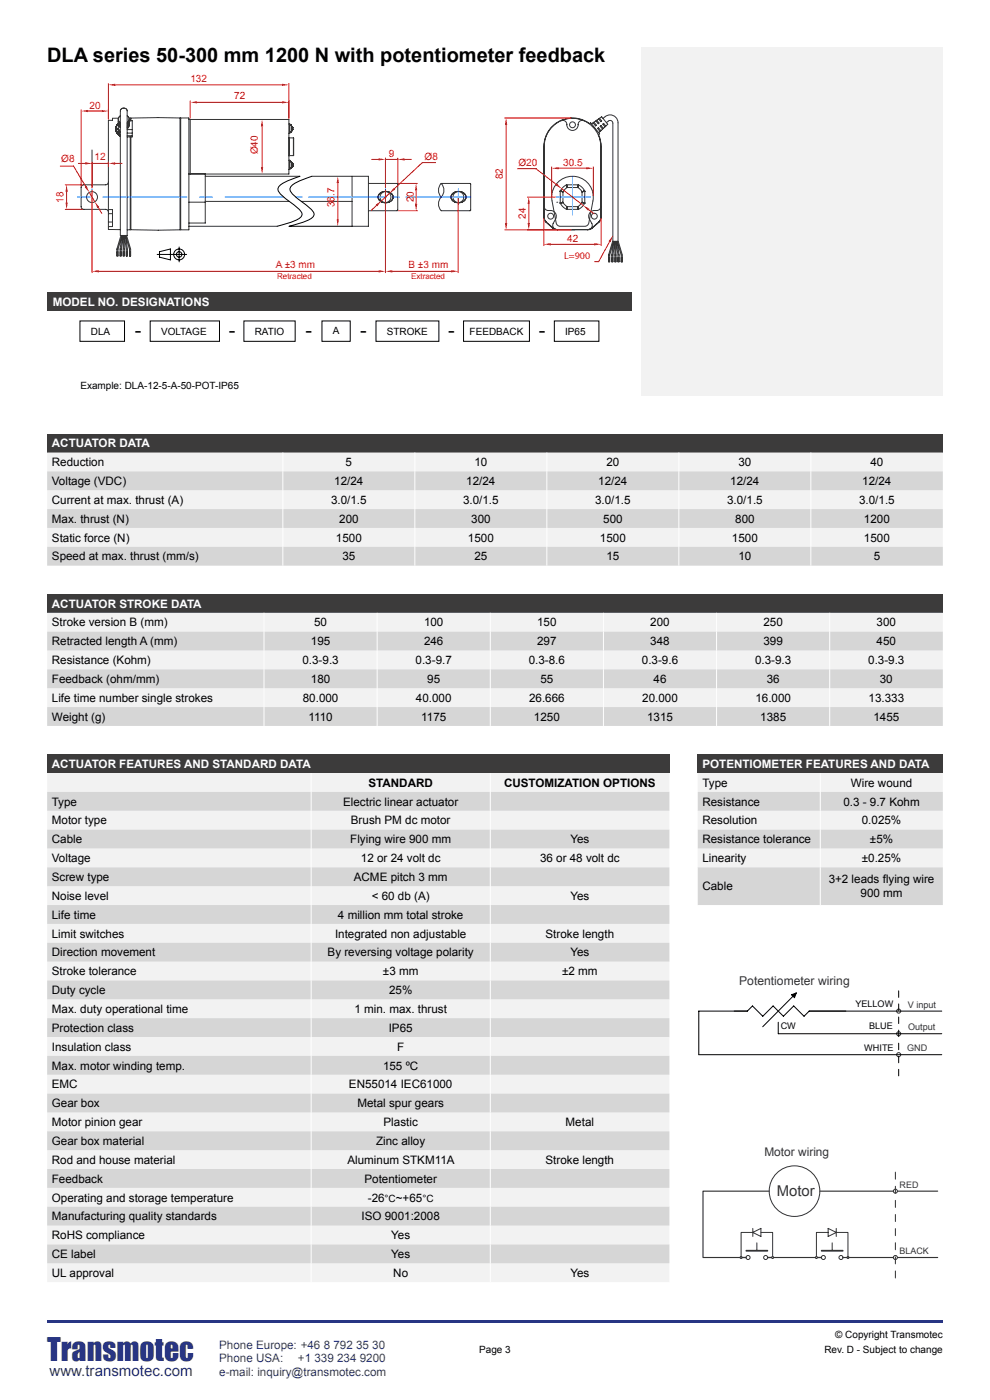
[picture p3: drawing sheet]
<svg xmlns="http://www.w3.org/2000/svg" width="210mm" height="297mm" viewBox="0 0 210 297" stroke-linecap="round" stroke-linejoin="round" font-family="sans-serif">
<path d="M10 280h190v.5h-190z" fill="#283583"/>
<path d="M136 10h64v74h-64z" fill="#f2f2f2"/>
<g fill="#3c3b3b">
<path d="M10 62h124v4h-124z"/>
<path d="M10 126h190v4h-190z"/>
</g>
<path d="M10 130h46v4h-46zM56 130h24v4h-24zM80 130h24v4h-24zM104 130h24v4h-24zM128 130h24v4h-24zM152 130h24v4h-24zM176 130h24v4h-24zM10 138h46v4h-46zM56 138h24v4h-24zM80 138h24v4h-24zM104 138h24v4h-24zM128 138h24v4h-24zM152 138h24v4h-24zM176 138h24v4h-24zM10 146h46v4h-46zM56 146h24v4h-24zM80 146h24v4h-24zM104 146h24v4h-24zM128 146h24v4h-24zM152 146h24v4h-24zM176 146h24v4h-24z" fill="#f2f2f2"/>
<path d="M10 134h46v4h-46zM56 134h24v4h-24zM80 134h24v4h-24zM104 134h24v4h-24zM128 134h24v4h-24zM152 134h24v4h-24zM176 134h24v4h-24zM10 142h46v4h-46zM56 142h24v4h-24zM80 142h24v4h-24zM104 142h24v4h-24zM128 142h24v4h-24zM152 142h24v4h-24zM176 142h24v4h-24zM10 150h46v4h-46zM56 150h24v4h-24zM80 150h24v4h-24zM104 150h24v4h-24zM128 150h24v4h-24zM152 150h24v4h-24zM176 150h24v4h-24z" fill="#d6d6d6"/>
<path d="M56 130v24M80 130v24M104 130v24M128 130v24M152 130v24M176 130v24" fill="none" stroke="#fff" stroke-width=".21"/>
<path d="M17 68.1h9.4v4.3h-9.4zM31.9 68.1h14.7v4.3h-14.7zM51.7 68.1h10.9v4.3h-10.9zM68.3 68.1h6v4.3h-6zM79.8 68.1h13.3v4.3h-13.3zM98.3 68.1h14v4.3h-14zM117.6 68.1h9.4v4.3h-9.4z" fill="none" stroke="#000" stroke-width=".21"/>
<path d="M10 92h190v4h-190z" fill="#3c3b3b"/>
<path d="M10 96h50v4h-50zM60 96h28v4h-28zM88 96h28v4h-28zM116 96h28v4h-28zM144 96h28v4h-28zM172 96h28v4h-28zM10 104h50v4h-50zM60 104h28v4h-28zM88 104h28v4h-28zM116 104h28v4h-28zM144 104h28v4h-28zM172 104h28v4h-28zM10 112h50v4h-50zM60 112h28v4h-28zM88 112h28v4h-28zM116 112h28v4h-28zM144 112h28v4h-28zM172 112h28v4h-28z" fill="#f2f2f2"/>
<path d="M10 100h50v4h-50zM60 100h28v4h-28zM88 100h28v4h-28zM116 100h28v4h-28zM144 100h28v4h-28zM172 100h28v4h-28zM10 108h50v4h-50zM60 108h28v4h-28zM88 108h28v4h-28zM116 108h28v4h-28zM144 108h28v4h-28zM172 108h28v4h-28zM10 116h50v4h-50zM60 116h28v4h-28zM88 116h28v4h-28zM116 116h28v4h-28zM144 116h28v4h-28zM172 116h28v4h-28z" fill="#d6d6d6"/>
<path d="M60 96v24M88 96v24M116 96v24M144 96v24M172 96v24" fill="none" stroke="#fff" stroke-width=".21"/>
<path d="M10 160h132v4h-132z" fill="#3c3b3b"/>
<path d="M10 164h56v4h-56zM66 164h38v4h-38zM104 164h38v4h-38zM10 172h56v4h-56zM66 172h38v4h-38zM104 172h38v4h-38zM10 180h56v4h-56zM66 180h38v4h-38zM104 180h38v4h-38zM10 188h56v4h-56zM66 188h38v4h-38zM104 188h38v4h-38zM10 196h56v4h-56zM66 196h38v4h-38zM104 196h38v4h-38zM10 204h56v4h-56zM66 204h38v4h-38zM104 204h38v4h-38zM10 212h56v4h-56zM66 212h38v4h-38zM104 212h38v4h-38zM10 220h56v4h-56zM66 220h38v4h-38zM104 220h38v4h-38zM10 228h56v4h-56zM66 228h38v4h-38zM104 228h38v4h-38zM10 236h56v4h-56zM66 236h38v4h-38zM104 236h38v4h-38zM10 244h56v4h-56zM66 244h38v4h-38zM104 244h38v4h-38zM10 252h56v4h-56zM66 252h38v4h-38zM104 252h38v4h-38zM10 260h56v4h-56zM66 260h38v4h-38zM104 260h38v4h-38zM10 268h56v4h-56zM66 268h38v4h-38zM104 268h38v4h-38z" fill="#f2f2f2"/>
<path d="M10 168h56v4h-56zM66 168h38v4h-38zM104 168h38v4h-38zM10 176h56v4h-56zM66 176h38v4h-38zM104 176h38v4h-38zM10 184h56v4h-56zM66 184h38v4h-38zM104 184h38v4h-38zM10 192h56v4h-56zM66 192h38v4h-38zM104 192h38v4h-38zM10 200h56v4h-56zM66 200h38v4h-38zM104 200h38v4h-38zM10 208h56v4h-56zM66 208h38v4h-38zM104 208h38v4h-38zM10 216h56v4h-56zM66 216h38v4h-38zM104 216h38v4h-38zM10 224h56v4h-56zM66 224h38v4h-38zM104 224h38v4h-38zM10 232h56v4h-56zM66 232h38v4h-38zM104 232h38v4h-38zM10 240h56v4h-56zM66 240h38v4h-38zM104 240h38v4h-38zM10 248h56v4h-56zM66 248h38v4h-38zM104 248h38v4h-38zM10 256h56v4h-56zM66 256h38v4h-38zM104 256h38v4h-38zM10 264h56v4h-56zM66 264h38v4h-38zM104 264h38v4h-38z" fill="#d6d6d6"/>
<path d="M66 164v108M104 164v108" fill="none" stroke="#fff" stroke-width=".21"/>
<path d="M148 160h52v4h-52z" fill="#3c3b3b"/>
<path d="M148 164h26v4h-26zM174 164h26v4h-26zM148 172h26v4h-26zM174 172h26v4h-26zM148 180h26v4h-26zM174 180h26v4h-26z" fill="#f2f2f2"/>
<path d="M148 168h26v4h-26zM174 168h26v4h-26zM148 176h26v4h-26zM174 176h26v4h-26zM148 184h26v8h-26zM174 184h26v8h-26z" fill="#d6d6d6"/>
<path d="M174 164v28" fill="none" stroke="#fff" stroke-width=".21"/>
<circle cx="168.5" cy="252.7" r="5.4" fill="none" stroke="#333" stroke-width=".21"/>
<path d="M163.9 266.6v.2h.2zM163.7 266.8h.2v-.2zM157.2 266.6v.2h.2zM157.2 266.6l-.2 .2h.2zM163.9 266.8h.2zM163.7 266.8h.2zM157.2 266.8h.2zM157 266.8h.2z" fill="#d6d6d6"/>
<g fill="none" stroke="#333" stroke-width=".21">
<path d="M157.4 266.8h.9M158.3 265.3h4.5v.1h-4.5zM159.7 260.6v1.7M159.7 261.5l1.7-.9v1.7zM159.7 261.5h-2.5v5.1M160.5 263.7v1.6M161.4 261.5h2.5v5.1M162.8 266.8h.9"/>
<circle cx="157.2" cy="266.8" r=".21"/>
<circle cx="158.7" cy="266.8" r=".43"/>
<circle cx="162.4" cy="266.8" r=".43"/>
<circle cx="163.9" cy="266.8" r=".21"/>
</g>
<path d="M163.2 252.7h-14.1v14.1h7.9M173.9 252.7h15.6M190.4 252.7h8.5M178.8 266.8h10.7M190.4 266.8h8.5" fill="none" stroke="#333" stroke-width=".24"/>
<path d="M157.4 266.8h.9M162.8 266.8h.9" fill="none" stroke="#333" stroke-width=".28"/>
<path d="M158.3 265.3h4.5" fill="none" stroke="#d6d6d6" stroke-width=".21"/>
<path d="M179.9 266.6v.2h.2zM179.7 266.8h.2v-.2zM173.2 266.6v.2h.2zM173 266.8h.2v-.2zM179.9 266.8h.2zM179.7 266.8h.2zM173.2 266.8h.2zM173 266.8h.2z" fill="#d6d6d6"/>
<path d="M178.8 266.8h.9" fill="none" stroke="#adadad" stroke-width=".21"/>
<g fill="none" stroke="#333" stroke-width=".21">
<path d="M19.5 31.8v7.9M23 38.6a.58 .58 0 0 1-.6 .6h-4.6a.58 .58 0 0 0-.6 .6v4a.58 .58 0 0 0 .6 .6h4.6a.58 .58 0 0 1 .6 .6M24.6 27.2h.1M24.6 27.5v.3M24.6 27.3v.2M24.6 27.3v.3M24.6 27.6l.1 .3M24.6 27.4h.1M24.6 27.7v.1M24.6 27v.2M24.6 27.7h.1M24.6 27.5h.1"/>
<path d="M24.6 27.5l.1 .2M24.6 27.5v.1M24.6 26.9v.9M24.6 27.8l.1 .2M24.6 27.8v.1M24.6 27.8l.1 .3M24.6 26.9h.1M24.6 27.8h.1M24.6 27.9h.1M24.7 27.6h.1M24.7 27.6v.2M24.7 27.9h.1"/>
<path d="M24.7 26.8h.1M24.7 27.7h.1M24.7 26.8l-.1 .2M24.7 27.7v.1M24.7 27.7l.1 .2M24.7 28v.1M24.7 28l.1 .2M24.7 27.8h.1M24.7 27.8l.1 .1M24.7 28.1h.1M24.7 28.1l.2 .2M24.8 27.9l.1 .2"/>
<path d="M24.8 27.9h.1M24.8 28.1h.1M24.8 26.6l-.1 .2M24.8 26.6h.1M24.8 27.9v.1M24.8 28.2l.1 .2M24.8 28l.1 .1M24.8 28.2v.1M24.8 28l.2 .2M24.8 28.3h.1M24.8 26.5l-.2 .6v-.2M24.9 28v.1"/>
<path d="M24.9 28.3l.1 .2M24.9 26.5h.1M24.9 28.3h.1M24.9 28.3l.2 .2M24.9 26.5l-.1 .1M24.9 28.1h.1M24.9 28.3l.1 .1M24.9 28.1l.2 .2M24.9 28.4h.1M24.9 28.1l.3 .3M25 28.4l.1 .2M25 28.4h.1"/>
<path d="M25 26.4h.1M25 26.4l-.2 .2M25 26.3l-.1 .2M25 26.3l-.2 .3M25 28.5l.2 .2M25 28.3l.2 .1M25.1 28.5l.1 .1M25.1 28.3h.1M25.1 26.3l-.1 .1M25.1 28.5l.2 .2M25.1 28.3l.3 .2M25.1 26.3h.1"/>
<path d="M25.1 25.3l.1 .6 .3 .4M25.1 25.8l.1 .4 .3 .3M25.1 25.8l.1 .6 .3 .4M25.1 26.3l.1 .4 .3 .3M25.1 25.3l.1 .4 .3 .3M25.1 26.3v1.1M25.1 27.2h.1M25.1 28.5v.1M25.1 27.2v.2M25.1 27.3h.1M25.1 27.3v.2M25.1 27.4h.1"/>
<path d="M25.1 26.2v.1M25.1 25.7v.1M25.1 27.4l.1 .2M25.1 27.5h.1M25.1 25.1h-1.2v.4h-.9v23.2h2.5M25.1 25.1v.2M25.1 27.5l.1 .2M25.2 27.5l.1 .2M25.2 27.6h.1M25.2 28.4h.1M25.2 28.6l.2 .2M25.2 27.6v.1"/>
<path d="M25.2 28.4l.3 .2-.1-.1M25.2 28.4l.2 .1M25.2 27.7l.2 .2M25.2 28.7h.1M25.2 27.7h.1M25.2 28.7l.3 .1M25.2 27.7l.1 .1M25.3 27.8l.1 .1M25.3 27.8h.1M25.3 28.7h.1M25.3 27.8l.2 .2M25.3 28.5h.1"/>
<path d="M25.3 28.7l.2 .1M25.3 28.7l.1 .1M25.4 27.9h.1M25.4 27.9l.1 .1M25.4 28.5h.1M25.4 28.8h.1M25.4 28.5v.1M25.4 28.8l.1 .1M25.5 28.8h.1M25.5 28h.1M25.5 24.6l-.4 .5M25.7 23.1a.76 .76 0 0 1 1.3 .4v26.5h-1.5v-26.5z"/>
<path d="M27 24.6l.3 .3 .1 .4M27 27.5h1.1M27 28.2h1.1M27 28.8h1.1M27 27h.1M27 26.8h.1M27 26.5h.1M27.4 25h.2v.6M27.4 26l-.4 .5M27.4 25.7v.1M27.4 26.2v.1M27.4 25.6h.7v3.4h-1.1"/>
<path d="M27.4 26.3l-.1 .7-.3 .3M27.4 26.3l-.4 .7M27.4 25.8a.95 .95 0 0 1-.4 1M27.4 25.3l-.1 .6-.3 .4M27.4 25.3l-.1 .4-.3 .3M27.4 25.8v.2M27.6 29v19.8l-.6-.1M27.8 25.6v-.6h10.4v23.8l-10.4-.1v-19.7M38.3 25h1.8v23.8h-1.8zM40.1 25.3h.3v11.6M40.4 25.3h20.9v11.6h-21.2M43.5 37.4h20.1"/>
<path d="M43.5 36.9v10.4h-3.4M61.3 29.2v.1M61.3 26.3h.2v2h-.2M61.3 34h.2v2h-.2M61.3 33v.1M61.3 29.3h.9M61.3 33h.9M61.3 29.3v3.7M61.5 26.5h.1M61.5 34.2h.1M61.5 26.5h.2zM61.5 28.1l.1-.1z"/>
<path d="M61.6 34.2h.1M61.6 34.2l.1 .1M61.6 35.7l-.1 .1M61.6 28.1h-.1M61.6 26.5h.1M61.6 26.5l.1 .1M61.7 35.7l-.2 .1M61.7 28h-.1M61.7 26.5v.1M61.7 26.5h.1M61.7 34.2h.1M61.7 35.7h-.1"/>
<path d="M61.7 34.2v.1M61.7 35.7h.1M61.7 26.6h.1M61.7 34.3h.1M61.7 28h.1M61.7 26.6l.1 .1M61.8 34.3h.1M61.8 26.6v.1M61.8 26.6h.1M61.8 35.7h-.1M61.8 28h-.1M61.8 34.3l.1 .2"/>
<path d="M61.8 27.9v.1M61.8 35.6v.1M61.8 26.7v.1M61.8 34.4h.1M61.8 26.7l.1 .1M61.8 26.7h.1M61.8 35.6h.1M61.8 34.4l.1 .1M61.8 27.9h.1M61.8 34.4l.1 .3M61.8 27.8v.1M61.8 26.8l.1 .2"/>
<path d="M61.8 26.8h.1M61.8 35.5h.1M61.8 34.5h.1M61.9 26.8v.3M61.9 27.8l-.1 .1M61.9 35.5l-.1 .1M61.9 35.5h-.1M61.9 27.8h.1M61.9 26.8h.1M61.9 34.5v.2M61.9 34.8v.3M61.9 34.8v.1"/>
<path d="M61.9 27.4h.1M61.9 27.7h.1M61.9 35.4h.1M61.9 35.1h.1M61.9 27.1v.3M61.9 27.1v.2M61.9 34.8v.2M61.9 27.2h.1M61.9 35.4v.1M61.9 35.4l-.1 .2M61.9 27.7l-.1 .2M61.9 26.9h.1"/>
<path d="M61.9 27.3v.1M61.9 35v.1M61.9 34.5h.1M61.9 27.7v.1M61.9 27.3h.1M61.9 34.6h.1M61.9 27.6v.1M61.9 35.3v.1M61.9 34.7v.1M61.9 34.7h.1M61.9 27.5v.1M61.9 35.2h.1"/>
<path d="M61.9 35.2v.2M61.9 27.5v.2M61.9 27.5l-.1 .3M61.9 27.1h.1M61.9 34.8h.1M61.9 27.5h.1M61.9 35.2l-.1 .3M61.9 27.4v.1M61.9 35.1v.1M62.2 29.3v3.7M66.2 37.4h12v10.6h-3.5v-10.6M78.2 38.9h6l.2 .2-.1 5.6h-6.1"/>
<path d="M81.8 34.1v5.7M93.6 38.9a2.1 2.1 0 0 0 0 2.9M93.6 38.9h6.1l.1 .2v5.6h-6.2a2.1 2.1 0 0 1 0-2.9M93.6 38.9a2.1 2.1 0 0 1 0 2.9M115.4 31.1a6.1 6.1 0 0 1 3.3-5.4 6.1 6.1 0 0 1 6.4 .5l.2-.2 1.9 2.4-.2 .2 .4 1.5 .1 1M115.4 31.1v15M115.4 31.1h.1M115.4 31.1a6 6 0 0 1 6-6 6 6 0 0 1 6 6M118.1 38.9a4.4 4.4 0 0 1 5.3-1.1 4.4 4.4 0 0 1 2.4 4.8l-.9 4.7a.87 .87 0 0 1-.9 .7h-5.2a.87 .87 0 0 1-.8-.7l-1-5.5a4.4 4.4 0 0 1 1.1-2.9zM119 25.6a1 1 0 0 1 1.3 1.3 1.23 1.23 0 0 0 1.5 .7 1.23 1.23 0 0 0 .9-1.4 .87 .87 0 0 1 1.2-.6M120.2 39.2l-.9 .7-.5 .6M120.2 39.2h2.5"/>
<path d="M120.2 39.2v.2M120.2 39.2v.1M120.2 39.2l.1 .4M120.2 39.3l.1 .5M120.2 39.3h.1M120.2 39.3l.1 .2M120.2 39.4h.1M120.2 39.4v.1M120.2 39.4l.1 .4M120.2 39.5h.1M120.3 39.6v.1M120.3 39.6v.2"/>
<path d="M120.3 39.7v.1M120.3 39.7h.1M120.3 39.8h.1M120.3 39.8l-.9 .9M120.3 39.8h2.3M122.6 39.8l.9 .9M122.6 39.7v.1M122.6 39.7v-.2v.3M122.6 39.5v.3M122.7 39.3l-.1 .2M122.7 39.2l-.1 .3M122.7 39.2l-.1 .6"/>
<path d="M122.7 39.2l-.1 .4M122.7 39.2l.9 .7 .4 .6M125.5 26.3l2.1-1.5 1.3 1.6-1.9 1.8M126 25.9l.5 .7-.2 .1-.5-.6M126.6 25.5l.5 .6-.2 .2-.5-.7M127.2 25.1l.4 .6-.2 .1-.4-.6M127.4 31.1v15M127.4 31.1h.1M127.5 27.7l-.6-.6-.1 .1 .5 .7M127.5 31.1v15M127.9 25.1a1.76 1.76 0 0 1 1.9-.7 1.76 1.76 0 0 1 1.3 1.7v25.1h-1.1M128 27.2l-.5-.6-.2 .2 .5 .6"/>
<path d="M128.5 26.7l-.5-.5-.1 .1 .4 .6M128.6 26l.8-.5a.58 .58 0 0 1 .6 .6v25.1M23 44.5h.9v3.6h-.9M23 45.3h.9M23 47.1h.9M24.8 53.4h.2M24.8 53.4h.1M24.9 53.4l-.1 .2M25 54.2v.1M25 54.1l-.2 .2M25 54l-.2 .2M25 53.9l-.2 .2"/>
<path d="M25 53.7l-.2 .3M25 53.6l-.2 .2M25 53.5l-.2 .2M25.5 53.4h.2M25.6 53.4l-.1 .1M25.7 50l-.9 2.8v1.5h.2v-1.5l.9-2.8-.4 2.8v1.5h.2v-1.5l.4-2.8v4.3M25.7 54.2l-.1 .1M25.7 54.1l-.2 .2M25.7 54l-.2 .2M25.7 53.8l-.2 .3M25.7 53.7l-.2 .2M25.7 53.6l-.2 .2"/>
<path d="M25.7 53.4l-.2 .3M26.1 53.4h.3l-.3 .3M26.1 54.3h.3v-4.3l.4 2.8v1.5M26.2 53.4l-.1 .1M26.4 54.2l-.1 .1M26.4 54.1l-.3 .2M26.4 53.9l-.3 .3M26.4 53.8l-.3 .3M26.4 53.7l-.3 .2M26.4 53.6l-.3 .2M26.8 54.3h.2v-1.5l-.4-2.8 .9 2.8v1.5h.2M26.8 53.4h.2"/>
<path d="M26.8 50l.9 2.8v1.5M26.9 53.4l-.1 .1M27 53.4l-.2 .3M27 54.2l-.1 .1M27 54.1l-.2 .2M27 53.9l-.2 .3M27 53.8l-.2 .2M27 53.7l-.2 .2M27 53.5l-.2 .3M27.5 53.4h.2M27.5 53.4v.1M27.7 53.4l-.2 .2"/>
<path d="M27.7 54.3h.1M27.7 54.2l-.1 .1M27.7 54l-.2 .3M27.7 53.9l-.2 .2M27.7 53.8l-.2 .2M27.7 53.6l-.2 .3M27.7 53.5l-.2 .3M40.1 48h18.7M40.1 42.9h3.4M43.5 42.7h17.9M63.9 42.7h10.8M80.5 41.1l.9-.5 1.1 .1 .8 .6v.9l-.3 .4-.6 .3-.7 .1-.7-.1-.5-.4-.3-.4v-.5z"/>
<path d="M96 41.1l.9-.5 1 .1 .8 .6 .1 .9-.4 .4-.5 .3-.7 .1-.7-.1-.5-.4-.3-.5v-.4zM115.4 46.1l.1 .6 .4 .5M115.4 46.1h.1M115.4 43.8a1.15 1.15 0 0 0 1.6 .9h.2a1.2 1.2 0 0 1 .7 1.7l-.6 1a.87 .87 0 0 0 .6 1.3M115.4 46.1l.2 .6 .3 .4M115.9 47.2l1.4 1.2M115.9 47.1l1.4 1.3M115.9 47.1v.1M117.3 48.4l.9 .4M117.3 48.4l.9 .3M117.3 48.4h.1M118.1 42.9h.1"/>
<path d="M118.2 48.7h6.5M118.2 48.8h6.5M118.2 48.7v.1M118.8 43.1l.5 .6 .9 .7M118.8 40.5v2.6M118.8 40.5l.6 .2M118.8 40.6h.3M118.8 40.6h.2M118.8 43.1h.1M118.9 40.6h.1M119 40.6h.1M119 43l-.1 .1"/>
<path d="M119 40.6h.2M119.1 40.6l.3 .1M119.1 43h.1M119.1 43h-.1M119.3 43l.1-.1-.5 .2M119.4 40.7h.1M119.4 42.9l-.6 .2M119.4 42.9l.9 .9M119.4 40.7v2.2M120.2 44.4h2.5M120.2 44.4h.1M120.2 44.2v.1"/>
<path d="M120.2 44.2v.2M120.2 44.2h.1M120.2 44.1h.1M120.2 44.1l.1-.1-.1 .1M120.3 44h.1M120.3 43.9h.1M120.3 43.8l-.1 .6M120.3 43.8h2.3M122.6 43.8v.1M122.6 43.8l.1 .5M122.6 43.9l.1 .5M122.6 43.9v.2"/>
<path d="M122.6 44l.1 .4M122.6 44h.1M122.6 44.1h.1M122.6 44.2h.1M122.7 44.2h.1M122.7 44.3h.1M122.7 44.3v.1M122.7 44.4h.1M123.5 42.9l.5 .2M123.5 42.9l-.9 .9M123.5 40.7v2.2M123.5 42.9l.4 .1"/>
<path d="M123.5 42.9l.2 .1M123.5 40.7h.1M123.5 42.9h.1M123.6 43h.1M123.6 40.7h-.1M123.6 40.7h.1M123.7 40.6h-.1M123.7 43h.1M123.7 40.6h.1M123.8 43l.2 .1M123.8 43h.1M123.8 40.6h.1"/>
<path d="M123.9 43l.1 .1M123.9 43h.1M124 40.6l-.4 .1M124 40.6h-.1M124 40.6l-.5 .1M124 43.1l-.4 .6-.9 .7M124 40.5v2.6M124 40.5l-.5 .2M124.7 48.7v.1M125.6 48.4l-.9 .3M125.6 48.4h.1M125.6 48.4l-.9 .4"/>
<path d="M127 47.1v.1M127 47.1l-1.4 1.3M127 47.2l-1.4 1.2M127.4 43.8a1 1 0 0 1-1.3 .9 1.2 1.2 0 0 0-1.1 1.7l.6 1.1a.87 .87 0 0 1-.6 1.2M127.4 46.1l-.1 .6-.3 .4M127.4 46.1h.1M127.5 46.1l-.1 .6-.4 .5M129.1 54.7h.2M129.2 54.7l-.1 .1M129.3 55.5h.1M129.3 55.4l-.2 .1M129.3 55.2l-.2 .3"/>
<path d="M129.3 55.1l-.2 .2M129.3 55l-.2 .2M129.3 54.8l-.2 .3M129.3 54.7l-.2 .3M129.8 54.7h.2l-.2 .2M129.9 54.7l-.1 .1M130 51.2l-.9 2.9v1.4h.2v-1.4l.9-2.9-.4 2.9v1.4h.2v-1.4l.4-2.9v4.3M130 55.5h-.1M130 55.3l-.2 .2M130 55.2l-.2 .2M130 55.1l-.2 .2M130 54.9l-.2 .3"/>
<path d="M130 54.8l-.2 .2M130.4 54.7h.3l-.3 .2M130.5 54.7l-.1 .1M130.7 55.4l-.1 .1M130.7 55.3l-.3 .2M130.7 55.2l-.3 .2M130.7 55.1l-.3 .2M130.7 54.9l-.3 .3M130.7 54.8l-.3 .2M131.1 55.5v-1.4l-.4-2.9v4.3h-.3M131.1 54.7h.2l-.2 .2M131.1 51.2l.9 2.9v1.4"/>
<path d="M131.2 54.7l-.1 .1M131.3 55.4l-.1 .1M131.3 55.3l-.2 .2M131.3 55.2l-.2 .2M131.3 55.1l-.2 .2M131.3 54.9l-.2 .3M131.3 54.8l-.2 .2M131.8 54.7h.2l-.2 .2M131.8 55.5v-1.4l-.9-2.9 .4 2.9v1.4h-.2M131.8 55.5h.2M131.8 54.7h.1M132 55.5h.1"/>
<path d="M132 55.4l-.1 .1M132 55.3l-.2 .2M132 55.2l-.2 .2M132 55l-.2 .3M132 54.9l-.2 .2M132 54.8l-.2 .2M174.2 265.3h4.6v.1h-4.6zM175.7 261.5h-2.5v5.1M175.7 260.6l1.7 .9-1.7 .8zM176.5 263.7v1.6M177.4 261.5h2.5v5.1M177.4 260.6v1.7"/>
<path d="M178.8 266.8h.9"/>
<circle cx="121.4" cy="26.5" r=".62"/>
<circle cx="19.5" cy="41.8" r="1.16"/>
<circle cx="81.8" cy="41.8" r="1.16"/>
<circle cx="97.2" cy="41.8" r="1.16"/>
<circle cx="116.8" cy="45.9" r=".62"/>
<circle cx="126.1" cy="45.9" r=".62"/>
<circle cx="190.6" cy="214.5" r=".44"/>
<circle cx="190.6" cy="219.3" r=".44"/>
<circle cx="190.6" cy="223.7" r=".44"/>
<circle cx="189.9" cy="252.7" r=".43"/>
<circle cx="173.2" cy="266.8" r=".21"/>
<circle cx="174.7" cy="266.8" r=".43"/>
<circle cx="178.4" cy="266.8" r=".43"/>
<circle cx="179.9" cy="266.8" r=".21"/>
<circle cx="189.9" cy="266.8" r=".43"/>
</g>
<path d="M174.2 265.3h4.6" fill="none" stroke="#d6d6d6" stroke-width=".21"/>
<path d="M164.1 266.8h8.9" fill="none" stroke="#333" stroke-width=".24"/>
<path d="M173.4 266.8h.8" fill="none" stroke="#333" stroke-width=".28"/>
<path d="M189.9 248.7v22.4" fill="none" stroke="#333" stroke-width=".21" stroke-dasharray="1.5 1.5"/>
<path d="M165.1 216.9v2.4h34.7M167.9 211l1-.3-.4 1zM168.9 210.7l-7.1 7.1M199.8 214.5h-28.2l-1 1.1-2.2-2.2-2.2 2.2-2.2-2.2-2.2 2.2-2.2-2.2-1.1 1.1h-10.3v9.2h51.6" fill="none" stroke="#000" stroke-width=".21"/>
<path d="M167.9 211l.3 .3 .7-.6zM168.9 210.7l-.7 .6 .3 .4z" fill="#000"/>
<path d="M190.6 210.2v18" fill="none" stroke="#000" stroke-width=".21" stroke-dasharray="1.4 1.4"/>
<path d="M121.4 37.4v8.2M19.5 40.1v3.4M81.8 40.1v3.4M97.2 40.1v3.4M118.1 41.8h7.1" fill="none" stroke="#0080ff" stroke-width=".21"/>
<path d="M16.4 41.8h43.8" fill="none" stroke="#0080ff" stroke-width=".21" stroke-dasharray="17.8 2.7 2.7 2.7" stroke-dashoffset="20.5"/>
<path d="M62.7 41.8h37.1" fill="none" stroke="#0080ff" stroke-width=".21" stroke-dasharray="16.5 1.4 1.4 1.4" stroke-dashoffset="17.9"/>
<path d="M107.1 25h14M107.4 26.5v20.8M107.1 48.8h14" fill="none" stroke="#f00" stroke-width=".21"/>
<g fill="#f00">
<path d="M107.4 25l.2 1.5h-.5z"/>
<path d="M107.1 47.3h.5l-.2 1.5z"/>
</g>
<path d="M111.9 48.8h9M111.9 41.8h5.9M112.2 43.3v4" fill="none" stroke="#f00" stroke-width=".21"/>
<g fill="#f00">
<path d="M111.9 47.3h.5l-.2 1.5z"/>
<path d="M112.2 41.8l.2 1.5h-.5z"/>
</g>
<path d="M115.4 46.4v5.7M116.8 51.8h9.3M127.5 46.4v5.7" fill="none" stroke="#f00" stroke-width=".21"/>
<g fill="#f00">
<path d="M115.4 51.8l1.4-.2v.5z"/>
<path d="M126.1 51.6l1.4 .2-1.4 .3z"/>
</g>
<path d="M109.8 35.8h3.9l4.3 3.3M119.2 40l4.5 3.6M124.9 44.5l1.1 .9" fill="none" stroke="#f00" stroke-width=".21"/>
<g fill="#f00">
<path d="M123.7 43.6l1.3 .7-.3 .4z"/>
<path d="M118.2 39l1 1-1.3-.7z"/>
<path d="M130 50l-.5 1.4-.4-.2z"/>
</g>
<path d="M19.5 40.4v17.4M21 57.6h59.3M81.8 42.1v15.7M129.3 51.3l-2.3 4.2h-.9" fill="none" stroke="#f00" stroke-width=".21"/>
<g fill="#f00">
<path d="M19.5 57.6l1.5-.3v.5z"/>
<path d="M80.3 57.3l1.5 .3-1.5 .2z"/>
</g>
<path d="M55.6 26.8v8.7" fill="none" stroke="#f00" stroke-width=".21"/>
<g fill="#f00">
<path d="M55.3 35.5h.5l-.2 1.4z"/>
<path d="M55.6 25.3l.2 1.5h-.5z"/>
</g>
<path d="M71.7 38.8v7.8" fill="none" stroke="#f00" stroke-width=".21"/>
<g fill="#f00">
<path d="M71.7 37.4l.2 1.4h-.5z"/>
<path d="M71.4 46.6h.5l-.2 1.4z"/>
</g>
<path d="M78.9 33.8h1.4M81.8 33.5v6.3M81.8 33.8h2.6M84.4 33.5v5.3M85.8 33.8h1.5" fill="none" stroke="#f00" stroke-width=".21"/>
<g fill="#f00">
<path d="M80.3 33.6l1.5 .2-1.5 .3z"/>
<path d="M84.4 33.8l1.4-.2v.5z"/>
</g>
<path d="M92.4 34.5h-2.8l-5.9 5.5M79.9 43.6l-1.1 1M82.6 41l-1.7 1.6" fill="none" stroke="#f00" stroke-width=".21"/>
<g fill="#f00">
<path d="M79.7 43.4l1.2-.8-.9 1.2z"/>
<path d="M83.5 39.9l.3 .3-1.2 .8z"/>
</g>
<path d="M16.6 34.7h1.5M19.5 34.4v5.4M19.5 34.7h3.5M23 34.4v.9M24.4 34.7h1.5" fill="none" stroke="#f00" stroke-width=".21"/>
<g fill="#f00">
<path d="M18.1 34.4l1.4 .3-1.4 .2z"/>
<path d="M23 34.7l1.4-.3v.5z"/>
</g>
<path d="M13.8 39.2h3.7M13.8 44.4h3.7M14.1 40.7v2.3" fill="none" stroke="#f00" stroke-width=".21"/>
<g fill="#f00">
<path d="M13.9 43h.5l-.3 1.4z"/>
<path d="M14.1 39.2l.3 1.5h-.5z"/>
</g>
<path d="M12.8 35.2h2.8l2.6 4.4M18.9 40.8l1.2 2M20.9 44l.7 1.3" fill="none" stroke="#f00" stroke-width=".21"/>
<g fill="#f00">
<path d="M20.1 42.8l1 1.1-.5 .3z"/>
<path d="M18 39.7l.4-.2 .5 1.3z"/>
</g>
<path d="M81.8 40.4v17.4M83.2 57.6h12.5M97.2 42.1v15.7" fill="none" stroke="#f00" stroke-width=".21"/>
<g fill="#f00">
<path d="M81.8 57.6l1.4-.3v.5z"/>
<path d="M95.7 57.3l1.5 .3-1.5 .2z"/>
</g>
<path d="M40.4 21.4v3.7M41.8 21.7h18M61.3 21.4v3.7" fill="none" stroke="#f00" stroke-width=".21"/>
<g fill="#f00">
<path d="M59.8 21.5l1.5 .2-1.5 .3z"/>
<path d="M40.4 21.7l1.4-.2v.5z"/>
</g>
<path d="M23 17.7v7.5M24.4 18h35.4M61.3 17.7v7.4" fill="none" stroke="#f00" stroke-width=".21"/>
<g fill="#f00">
<path d="M23 18l1.4-.2v.4z"/>
<path d="M59.8 17.8l1.5 .2-1.5 .2z"/>
</g>
<path d="M17.2 23.3v16.2M18.7 23.6h2.8M23 23.3v1.9" fill="none" stroke="#f00" stroke-width=".21"/>
<g fill="#f00">
<path d="M17.2 23.6l1.5-.3v.5z"/>
<path d="M21.5 23.3l1.5 .3-1.5 .2z"/>
</g>
<path d="M84.5 38.9h4.1M84.5 44.7h4.1M88.3 40.4v2.9" fill="none" stroke="#f00" stroke-width=".21"/>
<g fill="#f00">
<path d="M88.3 38.9l.2 1.5h-.5z"/>
<path d="M88 43.3h.5l-.2 1.4z"/>
</g>
<g fill="none" stroke="#000" stroke-width=".21">
<path d="M63.6 37.4l-2.6 1a3.8 3.8 0 0 0-2 1.4 2.14 2.14 0 0 0 1.3 2.1l1.6 1.2a5.5 5.5 0 0 1 2.2 2.2 1.8 1.8 0 0 1-1.6 1.5l-3.7 1.2M66.2 37.4l-2.6 1a3.8 3.8 0 0 0-2 1.4 2.14 2.14 0 0 0 1.3 2.1l1.5 1.2a5.5 5.5 0 0 1 2.2 2.2 1.8 1.8 0 0 1-1.5 1.5l-3.8 1.2h13.4M33.3 54h6.3M33.8 53.4l2.4-.6v2.3l-2.4-.5zM38 52.4v3.2"/>
<circle cx="38" cy="54" r="1.16"/>
<circle cx="38" cy="54" r=".58"/>
</g>
<path d="M117 35.4v6.1M118.5 35.7h5.9M125.9 35.4v6.1" fill="none" stroke="#f00" stroke-width=".21"/>
<g fill="#f00">
<path d="M117 35.7l1.5-.3v.5z"/>
<path d="M124.4 35.4l1.5 .3-1.5 .2z"/>
</g>
<text font-size="6.3" fill="#283583" x="10" y="288.8">Transmotec</text>
<g font-size="4.2">
<text x="10" y="13.1">DLA series 50-300 mm 1200 N with potentiometer feedback</text>
<text x="28.6" y="71.5">-</text>
<text x="48.5" y="71.5">-</text>
<text x="64.8" y="71.6">-</text>
<text x="76.4" y="71.5">-</text>
<text x="95.1" y="71.6">-</text>
<text x="114.3" y="71.6">-</text>
</g>
<text font-size="3.2" fill="#333" x="164.8" y="253.8">Motor</text>
<text font-size="3.2" fill="#283583" x="10.5" y="291.9">www.transmotec.com</text>
<text font-size="2.6" fill="#333" x="156.8" y="209">Potentiometer wiring</text>
<g font-size="2.5" fill="#fff">
<text x="11.2" y="64.9">MODEL NO. DESIGNATIONS</text>
<text x="11" y="94.9">ACTUATOR DATA</text>
<text x="11" y="128.9">ACTUATOR STROKE DATA</text>
<text x="11" y="162.9">ACTUATOR FEATURES AND STANDARD DATA</text>
<text x="149" y="162.9">POTENTIOMETER FEATURES AND DATA</text>
</g>
<g font-size="2.5">
<text x="11" y="98.9">Reduction</text>
<text x="73.3" y="98.9">5</text>
<text x="100.6" y="98.9">10</text>
<text x="128.6" y="98.9">20</text>
<text x="156.6" y="98.9">30</text>
<text x="184.6" y="98.9">40</text>
<text x="11" y="102.9">Voltage (VDC)</text>
<text x="11" y="106.9">Current at max. thrust (A)</text>
<text x="70.2" y="106.9">3.0/1.5</text>
<text x="70.9" y="102.9">12/24</text>
<text x="98.2" y="106.9">3.0/1.5</text>
<text x="98.9" y="102.9">12/24</text>
<text x="126.2" y="106.9">3.0/1.5</text>
<text x="126.9" y="102.9">12/24</text>
<text x="154.2" y="106.9">3.0/1.5</text>
<text x="154.9" y="102.9">12/24</text>
<text x="182.2" y="106.9">3.0/1.5</text>
<text x="182.9" y="102.9">12/24</text>
<text x="11" y="110.9">Max. thrust (N)</text>
<text x="72" y="110.9">200</text>
<text x="100" y="110.9">300</text>
<text x="128" y="110.9">500</text>
<text x="156" y="110.9">800</text>
<text x="183.3" y="110.9">1200</text>
<text x="11" y="114.9">Static force (N)</text>
<text x="11" y="118.9">Speed at max. thrust (mm/s)</text>
<text x="71.3" y="114.9">1500</text>
<text x="72.6" y="118.9">35</text>
<text x="99.3" y="114.9">1500</text>
<text x="100.6" y="118.9">25</text>
<text x="127.3" y="114.9">1500</text>
<text x="128.6" y="118.9">15</text>
<text x="155.3" y="114.9">1500</text>
<text x="156.6" y="118.9">10</text>
<text x="183.3" y="114.9">1500</text>
<text x="185.3" y="118.9">5</text>
<text x="11" y="132.9">Stroke version B (mm)</text>
<text x="11" y="136.9">Retracted length A (mm)</text>
<text x="65.9" y="136.9">195</text>
<text x="66.6" y="132.9">50</text>
<text x="89.9" y="132.9">100</text>
<text x="89.9" y="136.9">246</text>
<text x="113.9" y="132.9">150</text>
<text x="113.9" y="136.9">297</text>
<text x="137.9" y="132.9">200</text>
<text x="137.9" y="136.9">348</text>
<text x="161.9" y="132.9">250</text>
<text x="161.9" y="136.9">399</text>
<text x="185.9" y="132.9">300</text>
<text x="185.9" y="136.9">450</text>
<text x="11" y="140.9">Resistance (Kohm)</text>
<text x="64.2" y="140.9">0.3-9.3</text>
<text x="88.2" y="140.9">0.3-9.7</text>
<text x="112.2" y="140.9">0.3-8.6</text>
<text x="136.2" y="140.9">0.3-9.6</text>
<text x="160.2" y="140.9">0.3-9.3</text>
<text x="184.2" y="140.9">0.3-9.3</text>
<text x="11" y="144.9">Feedback (ohm/mm)</text>
<text x="11" y="148.9">Life time number single strokes</text>
<text x="64.2" y="148.9">80.000</text>
<text x="65.9" y="144.9">180</text>
<text x="88.2" y="148.9">40.000</text>
<text x="90.6" y="144.9">95</text>
<text x="112.2" y="148.9">26.666</text>
<text x="114.6" y="144.9">55</text>
<text x="136.2" y="148.9">20.000</text>
<text x="138.6" y="144.9">46</text>
<text x="160.2" y="148.9">16.000</text>
<text x="162.6" y="144.9">36</text>
<text x="184.2" y="148.9">13.333</text>
<text x="186.6" y="144.9">30</text>
<text x="11" y="152.9">Weight (g)</text>
<text x="65.4" y="152.9">1110</text>
<text x="89.4" y="152.9">1175</text>
<text x="113.3" y="152.9">1250</text>
<text x="137.3" y="152.9">1315</text>
<text x="161.3" y="152.9">1385</text>
<text x="185.3" y="152.9">1455</text>
<text x="78.2" y="166.9">STANDARD</text>
<text x="106.9" y="166.9">CUSTOMIZATION OPTIONS</text>
<text x="149" y="166.9">Type</text>
<text x="180.5" y="166.9">Wire wound</text>
<text x="11" y="170.9">Type</text>
<text x="72.8" y="170.9">Electric linear actuator</text>
<text x="149" y="170.9">Resistance</text>
<text x="178.9" y="170.9">0.3 - 9.7 Kohm</text>
<text x="11" y="174.9">Motor type</text>
<text x="11" y="178.9">Cable</text>
<text x="74.3" y="178.9">Flying wire 900 mm</text>
<text x="74.4" y="174.9">Brush PM dc motor</text>
<text x="121" y="178.9">Yes</text>
<text x="149" y="174.9">Resolution</text>
<text x="149" y="178.9">Resistance tolerance</text>
<text x="182.8" y="174.9">0.025%</text>
<text x="184.5" y="178.9">±5%</text>
<text x="11" y="182.9">Voltage</text>
<text x="76.6" y="182.9">12 or 24 volt dc</text>
<text x="114.6" y="182.9">36 or 48 volt dc</text>
<text x="149" y="182.9">Linearity</text>
<text x="182.8" y="182.9">±0.25%</text>
<text x="11" y="186.9">Screw type</text>
<text x="11" y="190.9">Noise level</text>
<text x="75.1" y="186.9">ACME pitch 3 mm</text>
<text x="78.9" y="190.9">&lt; 60 db (A)</text>
<text x="121" y="190.9">Yes</text>
<text x="149" y="188.9">Cable</text>
<text x="175.8" y="187.4">3+2 leads f</text>
<text x="182.5" y="190.4">900 mm</text>
<text x="187.2" y="187.4">lying wire</text>
<text x="11" y="194.9">Life time</text>
<text x="71.7" y="194.9">4 million mm total stroke</text>
<text x="11" y="202.9">Direction movement</text>
<text x="11" y="198.9">Limit switches</text>
<text x="69.5" y="202.9">By reversing voltage polarity</text>
<text x="71.1" y="198.9">Integrated non adjustable</text>
<text x="115.7" y="198.9">Stroke length</text>
<text x="121" y="202.9">Yes</text>
<text x="11" y="206.9">Stroke tolerance</text>
<text x="81.2" y="206.9">±3 mm</text>
<text x="119.2" y="206.9">±2 mm</text>
<text x="11" y="210.9">Duty cycle</text>
<text x="11" y="214.9">Max. duty operational time</text>
<text x="75.2" y="214.9">1 min. max. thrust</text>
<text x="82.5" y="210.9">25%</text>
<text x="11" y="218.9">Protection class</text>
<text x="82.5" y="218.9">IP65</text>
<text x="11" y="222.9">Insulation class</text>
<text x="11" y="226.9">Max. motor winding temp.</text>
<text x="81.3" y="226.9">155 ºC</text>
<text x="84.2" y="222.9">F</text>
<text x="11" y="230.9">EMC</text>
<text x="74" y="230.9">EN55014 IEC61000</text>
<text x="11" y="234.9">Gear box</text>
<text x="11" y="238.9">Motor pinion gear</text>
<text x="75.8" y="234.9">Metal spur gears</text>
<text x="81.4" y="238.9">Plastic</text>
<text x="120" y="238.9">Metal</text>
<text x="11" y="242.9">Gear box material</text>
<text x="79.8" y="242.9">Zinc alloy</text>
<text x="11" y="246.9">Rod and house material</text>
<text x="11" y="250.9">Feedback</text>
<text x="73.7" y="246.9">Aluminum STKM11A</text>
<text x="77.3" y="250.9">Potentiometer</text>
<text x="115.7" y="246.9">Stroke length</text>
<text x="11" y="254.9">Operating and storage temperature</text>
<text x="78" y="254.9">-26</text>
<text x="84" y="254.9">~+65</text>
<text x="11" y="258.9">Manufacturing quality standards</text>
<text x="11" y="262.9">RoHS compliance</text>
<text x="76.7" y="258.9">ISO 9001:2008</text>
<text x="83" y="262.9">Yes</text>
<text x="11" y="266.9">CE label</text>
<text x="83" y="266.9">Yes</text>
<text x="11" y="270.9">UL approval</text>
<text x="83.4" y="270.9">No</text>
<text x="121" y="270.9">Yes</text>
</g>
<text font-size="2.5" fill="#333" x="162.1" y="245.3">Motor wiring</text>
<g font-size="2.5" fill="#283583">
<text x="46.5" y="286.2">Phone Europe: +46 8 792 35 30</text>
<text x="46.5" y="291.8">e-mail: inquiry@transmotec.com</text>
<text x="46.5" y="289">Phone USA:</text>
<text x="63.2" y="289">+1 339 234 9200</text>
</g>
<g font-size="2.1" fill="#f00">
<text x="40.4" y="17.3">132</text>
<text x="19" y="23.1">20</text>
<text x="49.7" y="21.1">72</text>
<text x="13" y="34.3">Ø8</text>
<text x="20.1" y="34">12</text>
<text x="54.7" y="32.7" transform="rotate(-90 54.7 32.7)">Ø40</text>
<text x="82.5" y="33.3">9</text>
<text x="90.1" y="33.9">Ø8</text>
<text x="110" y="35.2">Ø20</text>
<text x="119.5" y="35.2">30.5</text>
<text x="106.7" y="38" transform="rotate(-90 106.7 38)">82</text>
<text x="13.5" y="43" transform="rotate(-90 13.5 43)">18</text>
<text x="71" y="44" transform="rotate(-90 71 44)">36.7</text>
<text x="87.8" y="42.9" transform="rotate(-90 87.8 42.9)">20</text>
<text x="111.5" y="46.4" transform="rotate(-90 111.5 46.4)">24</text>
<text x="120.3" y="51.4">42</text>
<text x="58.5" y="56.9">A ±3 mm</text>
<text x="86.7" y="56.9">B ±3 mm</text>
<text x="119.7" y="54.9">L=900</text>
</g>
<g font-size="2.1">
<text x="19.3" y="71">DLA</text>
<text x="34.2" y="71">VOLTAGE</text>
<text x="54" y="71">RATIO</text>
<text x="70.6" y="71">A</text>
<text x="82" y="71">STROKE</text>
<text x="99.6" y="71">FEEDBACK</text>
<text x="119.9" y="71">IP65</text>
<text x="17" y="82.5">Example: DLA-12-5-A-50-POT-IP65</text>
<text x="81.6" y="254.9">°C</text>
<text x="89.6" y="254.9">°C</text>
<text x="101.6" y="287">Page 3</text>
<text x="174.9" y="287">Rev. D - Subject to change</text>
<text x="177.1" y="283.8">© Copyright Transmotec</text>
</g>
<g font-size="1.9">
<text x="181.4" y="213.7">YELLOW</text>
<text x="165.6" y="218.4">CW</text>
<text x="184.4" y="218.3">BLUE</text>
<text x="183.3" y="222.9">WHITE</text>
</g>
<g font-size="1.9" fill="#333">
<text x="192.6" y="213.8">V input</text>
<text x="192.6" y="218.5">Output</text>
<text x="192.4" y="223">GND</text>
<text x="190.8" y="252">RED</text>
<text x="190.8" y="266.1">BLACK</text>
</g>
<g font-size="1.7" fill="#f00">
<text x="58.8" y="59.3">Retracted</text>
<text x="87.2" y="59.3">Extracted</text>
</g>
</svg>
